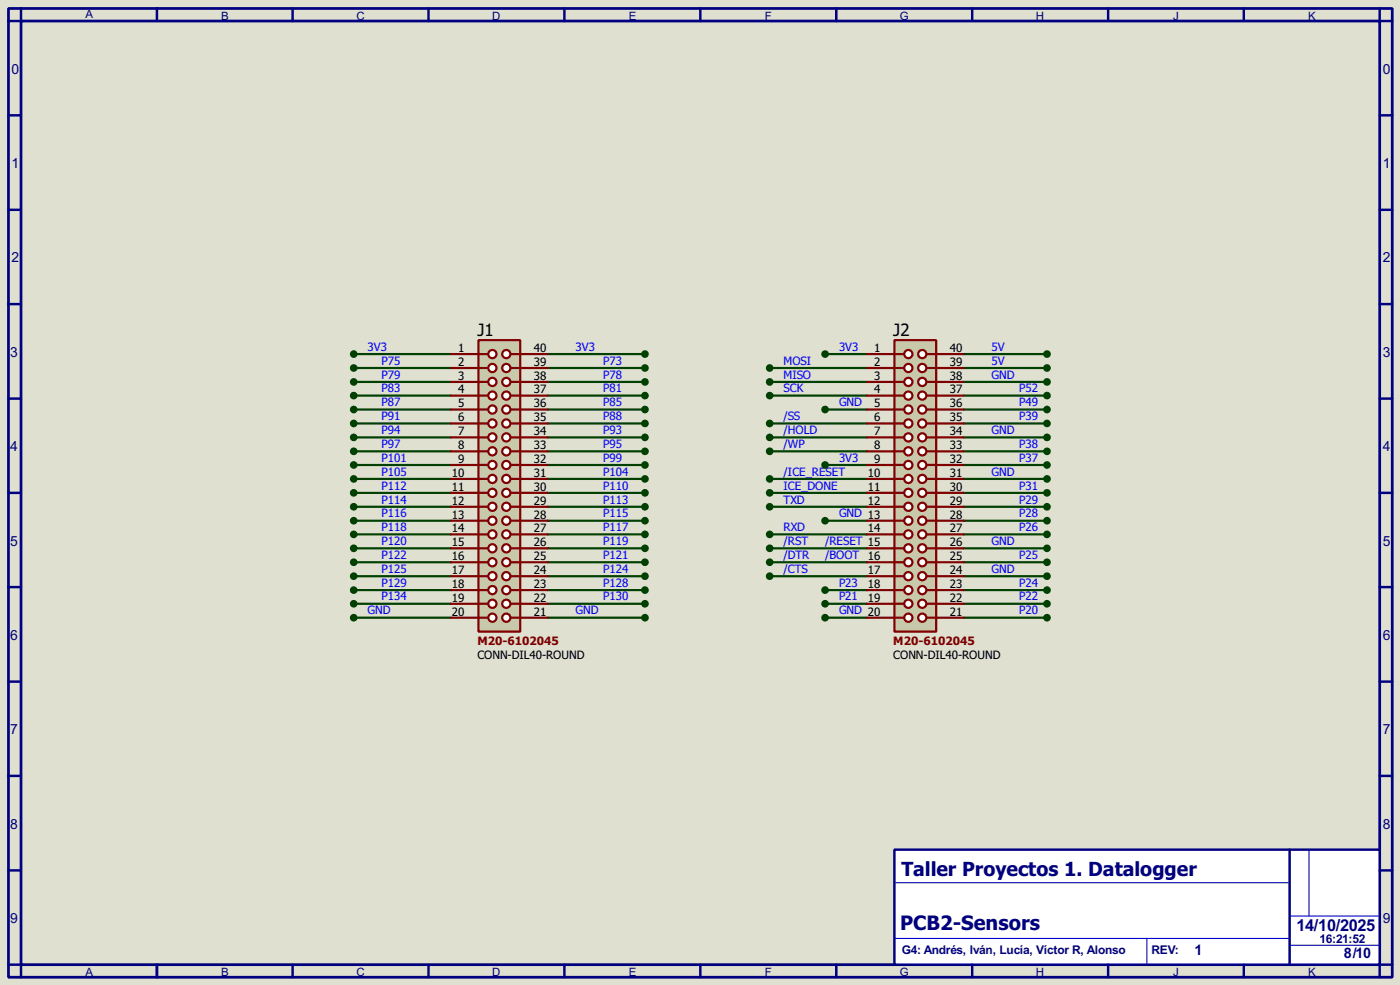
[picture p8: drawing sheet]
<svg xmlns="http://www.w3.org/2000/svg" width="256mm" height="180mm" viewBox="0 0 256 180" stroke-linecap="round" stroke-linejoin="round" font-family="sans-serif">
<path d="M0 0h256.5v180.3h-256.5z" fill="#e0e0d0"/>
<path d="M1.6 1.6h253.5v177.3h-253.5zM3.9 3.9h248.9v172.7h-248.9z" fill="none" stroke="#000080" stroke-width=".5"/>
<path d="M3.9 1.6v2.3h-2.3M28.8 1.6v2.3" fill="none" stroke="#000080" stroke-width=".45"/>
<path d="M163.9 155.5h88.9v21.1h-88.9z" fill="#fff" stroke="#000080" stroke-width=".45"/>
<g fill="none" stroke="#000080" stroke-width=".45">
<path d="M53.6 1.6v2.3M78.5 1.6v2.3M103.4 1.6v2.3M128.3 1.6v2.3M153.2 1.6v2.3M178.1 1.6v2.3M203 1.6v2.3M227.9 1.6v2.3M252.8 1.6v2.3h2.3M1.6 21.1h2.3M1.6 38.4h2.3M252.8 21.1h2.3"/>
<path d="M252.8 38.4h2.3M1.6 55.7h2.3M252.8 55.7h2.3M1.6 73h2.3M252.8 73h2.3M1.6 90.2h2.3M252.8 90.2h2.3M1.6 107.5h2.3M252.8 107.5h2.3M1.6 124.8h2.3M252.8 124.8h2.3M1.6 142h2.3"/>
<path d="M1.6 159.3h2.3M236.3 155.5v21.1M252.8 142h2.3M252.8 159.3h2.3M1.6 176.6h2.3v2.3M28.8 176.6v2.3M53.6 176.6v2.3M78.5 176.6v2.3M103.4 176.6v2.3M128.3 176.6v2.3M153.2 176.6v2.3M178.1 176.6v2.3"/>
<path d="M203 176.6v2.3M227.9 176.6v2.3M255.1 176.6h-2.3v2.3"/>
</g>
<path d="M239.8 155.5v12.2M163.9 171.8h72.4M164.1 161.6h71.9M210.1 171.8v4.8M236.3 167.7h16.2M236.3 173h16.5" fill="none" stroke="#0000c0" stroke-width=".2"/>
<g fill="none" stroke="#004000" stroke-width=".4">
<path d="M64.8 64.8h17.8M64.8 67.4h17.8M64.8 69.9h17.8M64.8 72.4h17.8M64.8 75h17.8M64.8 77.5h17.8M100.4 64.8h17.8M100.4 67.4h17.8M100.4 69.9h17.8M100.4 72.4h17.8M100.4 75h17.8M100.4 77.5h17.8"/>
<path d="M141 67.4h17.8M141 69.9h17.8M141 72.4h17.8M141 77.5h17.8M151.2 64.8h7.6M151.2 75h7.6M176.6 64.8h15.2M176.6 67.4h15.2M176.6 69.9h15.2M176.6 72.4h15.2M176.6 75h15.2M176.6 77.5h15.2"/>
<path d="M64.8 80.1h17.8M64.8 82.6h17.8M64.8 85.1h17.8M64.8 87.7h17.8M64.8 90.2h17.8M64.8 92.8h17.8M64.8 95.3h17.8M64.8 97.8h17.8M100.4 80.1h17.8M100.4 82.6h17.8M100.4 85.1h17.8M100.4 87.7h17.8"/>
<path d="M100.4 90.2h17.8M100.4 92.8h17.8M100.4 95.3h17.8M100.4 97.8h17.8M141 80.1h17.8M141 82.6h17.8M141 87.7h17.8M141 90.2h17.8M141 92.8h17.8M141 97.8h17.8M151.2 85.1h7.6M151.2 95.3h7.6"/>
<path d="M176.6 80.1h15.2M176.6 82.6h15.2M176.6 85.1h15.2M176.6 87.7h15.2M176.6 90.2h15.2M176.6 92.8h15.2M176.6 95.3h15.2M176.6 97.8h15.2M64.8 100.4h17.8M64.8 102.9h17.8M64.8 105.5h17.8M64.8 108h17.8"/>
<path d="M64.8 110.5h17.8M64.8 113.1h17.8M100.4 100.4h17.8M100.4 102.9h17.8M100.4 105.5h17.8M100.4 108h17.8M100.4 110.5h17.8M100.4 113.1h17.8M141 100.4h17.8M141 102.9h17.8M141 105.5h17.8M151.2 108h7.6"/>
<path d="M151.2 110.5h7.6M151.2 113.1h7.6M176.6 100.4h15.2M176.6 102.9h15.2M176.6 105.5h15.2M176.6 108h15.2M176.6 110.5h15.2M176.6 113.1h15.2"/>
</g>
<path d="M87.7 62.3h7.6v53.3h-7.6z" fill="#c8c8aa" stroke="#800000" stroke-width=".4"/>
<path d="M87.7 64.8h1.8" fill="none" stroke="#800000" stroke-width=".4"/>
<circle cx="90.2" cy="64.8" r=".75" fill="#feffff" stroke="#800000" stroke-width=".4"/>
<path d="M87.7 67.4h1.8" fill="none" stroke="#800000" stroke-width=".4"/>
<circle cx="90.2" cy="67.4" r=".75" fill="#feffff" stroke="#800000" stroke-width=".4"/>
<path d="M87.7 69.9h1.8" fill="none" stroke="#800000" stroke-width=".4"/>
<circle cx="90.2" cy="69.9" r=".75" fill="#feffff" stroke="#800000" stroke-width=".4"/>
<path d="M87.7 72.4h1.8" fill="none" stroke="#800000" stroke-width=".4"/>
<circle cx="90.2" cy="72.4" r=".75" fill="#feffff" stroke="#800000" stroke-width=".4"/>
<path d="M93.5 64.8h1.8" fill="none" stroke="#800000" stroke-width=".4"/>
<circle cx="92.7" cy="64.8" r=".75" fill="#feffff" stroke="#800000" stroke-width=".4"/>
<path d="M93.5 67.4h1.8" fill="none" stroke="#800000" stroke-width=".4"/>
<circle cx="92.7" cy="67.4" r=".75" fill="#feffff" stroke="#800000" stroke-width=".4"/>
<path d="M93.5 69.9h1.8" fill="none" stroke="#800000" stroke-width=".4"/>
<circle cx="92.7" cy="69.9" r=".75" fill="#feffff" stroke="#800000" stroke-width=".4"/>
<path d="M93.5 72.4h1.8" fill="none" stroke="#800000" stroke-width=".4"/>
<circle cx="92.7" cy="72.4" r=".75" fill="#feffff" stroke="#800000" stroke-width=".4"/>
<path d="M87.7 75h1.8" fill="none" stroke="#800000" stroke-width=".4"/>
<circle cx="90.2" cy="75" r=".75" fill="#feffff" stroke="#800000" stroke-width=".4"/>
<path d="M93.5 75h1.8" fill="none" stroke="#800000" stroke-width=".4"/>
<circle cx="92.7" cy="75" r=".75" fill="#feffff" stroke="#800000" stroke-width=".4"/>
<path d="M87.7 77.5h1.8" fill="none" stroke="#800000" stroke-width=".4"/>
<circle cx="90.2" cy="77.5" r=".75" fill="#feffff" stroke="#800000" stroke-width=".4"/>
<path d="M93.5 77.5h1.8" fill="none" stroke="#800000" stroke-width=".4"/>
<circle cx="92.7" cy="77.5" r=".75" fill="#feffff" stroke="#800000" stroke-width=".4"/>
<path d="M87.7 80.1h1.8" fill="none" stroke="#800000" stroke-width=".4"/>
<circle cx="90.2" cy="80.1" r=".75" fill="#feffff" stroke="#800000" stroke-width=".4"/>
<path d="M93.5 80.1h1.8" fill="none" stroke="#800000" stroke-width=".4"/>
<circle cx="92.7" cy="80.1" r=".75" fill="#feffff" stroke="#800000" stroke-width=".4"/>
<path d="M87.7 82.6h1.8" fill="none" stroke="#800000" stroke-width=".4"/>
<circle cx="90.2" cy="82.6" r=".75" fill="#feffff" stroke="#800000" stroke-width=".4"/>
<path d="M93.5 82.6h1.8" fill="none" stroke="#800000" stroke-width=".4"/>
<circle cx="92.7" cy="82.6" r=".75" fill="#feffff" stroke="#800000" stroke-width=".4"/>
<path d="M87.7 85.1h1.8" fill="none" stroke="#800000" stroke-width=".4"/>
<circle cx="90.2" cy="85.1" r=".75" fill="#feffff" stroke="#800000" stroke-width=".4"/>
<path d="M93.5 85.1h1.8" fill="none" stroke="#800000" stroke-width=".4"/>
<circle cx="92.7" cy="85.1" r=".75" fill="#feffff" stroke="#800000" stroke-width=".4"/>
<path d="M87.7 87.7h1.8" fill="none" stroke="#800000" stroke-width=".4"/>
<circle cx="90.2" cy="87.7" r=".75" fill="#feffff" stroke="#800000" stroke-width=".4"/>
<path d="M93.5 87.7h1.8" fill="none" stroke="#800000" stroke-width=".4"/>
<circle cx="92.7" cy="87.7" r=".75" fill="#feffff" stroke="#800000" stroke-width=".4"/>
<path d="M87.7 90.2h1.8" fill="none" stroke="#800000" stroke-width=".4"/>
<circle cx="90.2" cy="90.2" r=".75" fill="#feffff" stroke="#800000" stroke-width=".4"/>
<path d="M93.5 90.2h1.8" fill="none" stroke="#800000" stroke-width=".4"/>
<circle cx="92.7" cy="90.2" r=".75" fill="#feffff" stroke="#800000" stroke-width=".4"/>
<path d="M87.7 92.8h1.8" fill="none" stroke="#800000" stroke-width=".4"/>
<circle cx="90.2" cy="92.8" r=".75" fill="#feffff" stroke="#800000" stroke-width=".4"/>
<path d="M93.5 92.8h1.8" fill="none" stroke="#800000" stroke-width=".4"/>
<circle cx="92.7" cy="92.8" r=".75" fill="#feffff" stroke="#800000" stroke-width=".4"/>
<path d="M87.7 95.3h1.8" fill="none" stroke="#800000" stroke-width=".4"/>
<circle cx="90.2" cy="95.3" r=".75" fill="#feffff" stroke="#800000" stroke-width=".4"/>
<path d="M93.5 95.3h1.8" fill="none" stroke="#800000" stroke-width=".4"/>
<circle cx="92.7" cy="95.3" r=".75" fill="#feffff" stroke="#800000" stroke-width=".4"/>
<path d="M87.7 97.8h1.8" fill="none" stroke="#800000" stroke-width=".4"/>
<circle cx="90.2" cy="97.8" r=".75" fill="#feffff" stroke="#800000" stroke-width=".4"/>
<path d="M93.5 97.8h1.8" fill="none" stroke="#800000" stroke-width=".4"/>
<circle cx="92.7" cy="97.8" r=".75" fill="#feffff" stroke="#800000" stroke-width=".4"/>
<path d="M87.7 100.4h1.8" fill="none" stroke="#800000" stroke-width=".4"/>
<circle cx="90.2" cy="100.4" r=".75" fill="#feffff" stroke="#800000" stroke-width=".4"/>
<path d="M93.5 100.4h1.8" fill="none" stroke="#800000" stroke-width=".4"/>
<circle cx="92.7" cy="100.4" r=".75" fill="#feffff" stroke="#800000" stroke-width=".4"/>
<path d="M87.7 102.9h1.8" fill="none" stroke="#800000" stroke-width=".4"/>
<circle cx="90.2" cy="102.9" r=".75" fill="#feffff" stroke="#800000" stroke-width=".4"/>
<path d="M93.5 102.9h1.8" fill="none" stroke="#800000" stroke-width=".4"/>
<circle cx="92.7" cy="102.9" r=".75" fill="#feffff" stroke="#800000" stroke-width=".4"/>
<path d="M87.7 105.5h1.8" fill="none" stroke="#800000" stroke-width=".4"/>
<circle cx="90.2" cy="105.5" r=".75" fill="#feffff" stroke="#800000" stroke-width=".4"/>
<path d="M93.5 105.5h1.8" fill="none" stroke="#800000" stroke-width=".4"/>
<circle cx="92.7" cy="105.5" r=".75" fill="#feffff" stroke="#800000" stroke-width=".4"/>
<path d="M87.7 108h1.8" fill="none" stroke="#800000" stroke-width=".4"/>
<circle cx="90.2" cy="108" r=".75" fill="#feffff" stroke="#800000" stroke-width=".4"/>
<path d="M93.5 108h1.8" fill="none" stroke="#800000" stroke-width=".4"/>
<circle cx="92.7" cy="108" r=".75" fill="#feffff" stroke="#800000" stroke-width=".4"/>
<path d="M87.7 110.5h1.8" fill="none" stroke="#800000" stroke-width=".4"/>
<circle cx="90.2" cy="110.5" r=".75" fill="#feffff" stroke="#800000" stroke-width=".4"/>
<path d="M93.5 110.5h1.8" fill="none" stroke="#800000" stroke-width=".4"/>
<circle cx="92.7" cy="110.5" r=".75" fill="#feffff" stroke="#800000" stroke-width=".4"/>
<path d="M87.7 113.1h1.8" fill="none" stroke="#800000" stroke-width=".4"/>
<circle cx="90.2" cy="113.1" r=".75" fill="#feffff" stroke="#800000" stroke-width=".4"/>
<path d="M93.5 113.1h1.8" fill="none" stroke="#800000" stroke-width=".4"/>
<circle cx="92.7" cy="113.1" r=".75" fill="#feffff" stroke="#800000" stroke-width=".4"/>
<g fill="none" stroke="#800000" stroke-width=".4">
<path d="M82.6 64.8h5.1M82.6 67.4h5.1M82.6 69.9h5.1M82.6 72.4h5.1M82.6 75h5.1M82.6 77.5h5.1M95.3 64.8h5.1M95.3 67.4h5.1M95.3 69.9h5.1M95.3 72.4h5.1M95.3 75h5.1M95.3 77.5h5.1"/>
<path d="M82.6 80.1h5.1M82.6 82.6h5.1M82.6 85.1h5.1M82.6 87.7h5.1M82.6 90.2h5.1M82.6 92.8h5.1M82.6 95.3h5.1M82.6 97.8h5.1M95.3 80.1h5.1M95.3 82.6h5.1M95.3 85.1h5.1M95.3 87.7h5.1"/>
<path d="M95.3 90.2h5.1M95.3 92.8h5.1M95.3 95.3h5.1M95.3 97.8h5.1M82.6 100.4h5.1M82.6 102.9h5.1M82.6 105.5h5.1M82.6 108h5.1M82.6 110.5h5.1M82.6 113.1h5.1M95.3 100.4h5.1M95.3 102.9h5.1"/>
<path d="M95.3 105.5h5.1M95.3 108h5.1M95.3 110.5h5.1M95.3 113.1h5.1"/>
</g>
<path d="M163.9 62.3h7.6v53.3h-7.6z" fill="#c8c8aa" stroke="#800000" stroke-width=".4"/>
<path d="M163.9 64.8h1.8" fill="none" stroke="#800000" stroke-width=".4"/>
<circle cx="166.4" cy="64.8" r=".75" fill="#feffff" stroke="#800000" stroke-width=".4"/>
<path d="M163.9 67.4h1.8" fill="none" stroke="#800000" stroke-width=".4"/>
<circle cx="166.4" cy="67.4" r=".75" fill="#feffff" stroke="#800000" stroke-width=".4"/>
<path d="M163.9 69.9h1.8" fill="none" stroke="#800000" stroke-width=".4"/>
<circle cx="166.4" cy="69.9" r=".75" fill="#feffff" stroke="#800000" stroke-width=".4"/>
<path d="M163.9 72.4h1.8" fill="none" stroke="#800000" stroke-width=".4"/>
<circle cx="166.4" cy="72.4" r=".75" fill="#feffff" stroke="#800000" stroke-width=".4"/>
<path d="M169.7 64.8h1.8" fill="none" stroke="#800000" stroke-width=".4"/>
<circle cx="168.9" cy="64.8" r=".75" fill="#feffff" stroke="#800000" stroke-width=".4"/>
<path d="M169.7 67.4h1.8" fill="none" stroke="#800000" stroke-width=".4"/>
<circle cx="168.9" cy="67.4" r=".75" fill="#feffff" stroke="#800000" stroke-width=".4"/>
<path d="M169.7 69.9h1.8" fill="none" stroke="#800000" stroke-width=".4"/>
<circle cx="168.9" cy="69.9" r=".75" fill="#feffff" stroke="#800000" stroke-width=".4"/>
<path d="M169.7 72.4h1.8" fill="none" stroke="#800000" stroke-width=".4"/>
<circle cx="168.9" cy="72.4" r=".75" fill="#feffff" stroke="#800000" stroke-width=".4"/>
<path d="M163.9 75h1.8" fill="none" stroke="#800000" stroke-width=".4"/>
<circle cx="166.4" cy="75" r=".75" fill="#feffff" stroke="#800000" stroke-width=".4"/>
<path d="M169.7 75h1.8" fill="none" stroke="#800000" stroke-width=".4"/>
<circle cx="168.9" cy="75" r=".75" fill="#feffff" stroke="#800000" stroke-width=".4"/>
<path d="M163.9 77.5h1.8" fill="none" stroke="#800000" stroke-width=".4"/>
<circle cx="166.4" cy="77.5" r=".75" fill="#feffff" stroke="#800000" stroke-width=".4"/>
<path d="M169.7 77.5h1.8" fill="none" stroke="#800000" stroke-width=".4"/>
<circle cx="168.9" cy="77.5" r=".75" fill="#feffff" stroke="#800000" stroke-width=".4"/>
<path d="M163.9 80.1h1.8" fill="none" stroke="#800000" stroke-width=".4"/>
<circle cx="166.4" cy="80.1" r=".75" fill="#feffff" stroke="#800000" stroke-width=".4"/>
<path d="M169.7 80.1h1.8" fill="none" stroke="#800000" stroke-width=".4"/>
<circle cx="168.9" cy="80.1" r=".75" fill="#feffff" stroke="#800000" stroke-width=".4"/>
<path d="M163.9 82.6h1.8" fill="none" stroke="#800000" stroke-width=".4"/>
<circle cx="166.4" cy="82.6" r=".75" fill="#feffff" stroke="#800000" stroke-width=".4"/>
<path d="M169.7 82.6h1.8" fill="none" stroke="#800000" stroke-width=".4"/>
<circle cx="168.9" cy="82.6" r=".75" fill="#feffff" stroke="#800000" stroke-width=".4"/>
<path d="M163.9 85.1h1.8" fill="none" stroke="#800000" stroke-width=".4"/>
<circle cx="166.4" cy="85.1" r=".75" fill="#feffff" stroke="#800000" stroke-width=".4"/>
<path d="M169.7 85.1h1.8" fill="none" stroke="#800000" stroke-width=".4"/>
<circle cx="168.9" cy="85.1" r=".75" fill="#feffff" stroke="#800000" stroke-width=".4"/>
<path d="M163.9 87.7h1.8" fill="none" stroke="#800000" stroke-width=".4"/>
<circle cx="166.4" cy="87.7" r=".75" fill="#feffff" stroke="#800000" stroke-width=".4"/>
<path d="M169.7 87.7h1.8" fill="none" stroke="#800000" stroke-width=".4"/>
<circle cx="168.9" cy="87.7" r=".75" fill="#feffff" stroke="#800000" stroke-width=".4"/>
<path d="M163.9 90.2h1.8" fill="none" stroke="#800000" stroke-width=".4"/>
<circle cx="166.4" cy="90.2" r=".75" fill="#feffff" stroke="#800000" stroke-width=".4"/>
<path d="M169.7 90.2h1.8" fill="none" stroke="#800000" stroke-width=".4"/>
<circle cx="168.9" cy="90.2" r=".75" fill="#feffff" stroke="#800000" stroke-width=".4"/>
<path d="M163.9 92.8h1.8" fill="none" stroke="#800000" stroke-width=".4"/>
<circle cx="166.4" cy="92.8" r=".75" fill="#feffff" stroke="#800000" stroke-width=".4"/>
<path d="M169.7 92.8h1.8" fill="none" stroke="#800000" stroke-width=".4"/>
<circle cx="168.9" cy="92.8" r=".75" fill="#feffff" stroke="#800000" stroke-width=".4"/>
<path d="M163.9 95.3h1.8" fill="none" stroke="#800000" stroke-width=".4"/>
<circle cx="166.4" cy="95.3" r=".75" fill="#feffff" stroke="#800000" stroke-width=".4"/>
<path d="M169.7 95.3h1.8" fill="none" stroke="#800000" stroke-width=".4"/>
<circle cx="168.9" cy="95.3" r=".75" fill="#feffff" stroke="#800000" stroke-width=".4"/>
<path d="M163.9 97.8h1.8" fill="none" stroke="#800000" stroke-width=".4"/>
<circle cx="166.4" cy="97.8" r=".75" fill="#feffff" stroke="#800000" stroke-width=".4"/>
<path d="M169.7 97.8h1.8" fill="none" stroke="#800000" stroke-width=".4"/>
<circle cx="168.9" cy="97.8" r=".75" fill="#feffff" stroke="#800000" stroke-width=".4"/>
<path d="M163.9 100.4h1.8" fill="none" stroke="#800000" stroke-width=".4"/>
<circle cx="166.4" cy="100.4" r=".75" fill="#feffff" stroke="#800000" stroke-width=".4"/>
<path d="M169.7 100.4h1.8" fill="none" stroke="#800000" stroke-width=".4"/>
<circle cx="168.9" cy="100.4" r=".75" fill="#feffff" stroke="#800000" stroke-width=".4"/>
<path d="M163.9 102.9h1.8" fill="none" stroke="#800000" stroke-width=".4"/>
<circle cx="166.4" cy="102.9" r=".75" fill="#feffff" stroke="#800000" stroke-width=".4"/>
<path d="M169.7 102.9h1.8" fill="none" stroke="#800000" stroke-width=".4"/>
<circle cx="168.9" cy="102.9" r=".75" fill="#feffff" stroke="#800000" stroke-width=".4"/>
<path d="M163.9 105.5h1.8" fill="none" stroke="#800000" stroke-width=".4"/>
<circle cx="166.4" cy="105.5" r=".75" fill="#feffff" stroke="#800000" stroke-width=".4"/>
<path d="M169.7 105.5h1.8" fill="none" stroke="#800000" stroke-width=".4"/>
<circle cx="168.9" cy="105.5" r=".75" fill="#feffff" stroke="#800000" stroke-width=".4"/>
<path d="M163.9 108h1.8" fill="none" stroke="#800000" stroke-width=".4"/>
<circle cx="166.4" cy="108" r=".75" fill="#feffff" stroke="#800000" stroke-width=".4"/>
<path d="M169.7 108h1.8" fill="none" stroke="#800000" stroke-width=".4"/>
<circle cx="168.9" cy="108" r=".75" fill="#feffff" stroke="#800000" stroke-width=".4"/>
<path d="M163.9 110.5h1.8" fill="none" stroke="#800000" stroke-width=".4"/>
<circle cx="166.4" cy="110.5" r=".75" fill="#feffff" stroke="#800000" stroke-width=".4"/>
<path d="M169.7 110.5h1.8" fill="none" stroke="#800000" stroke-width=".4"/>
<circle cx="168.9" cy="110.5" r=".75" fill="#feffff" stroke="#800000" stroke-width=".4"/>
<path d="M163.9 113.1h1.8" fill="none" stroke="#800000" stroke-width=".4"/>
<circle cx="166.4" cy="113.1" r=".75" fill="#feffff" stroke="#800000" stroke-width=".4"/>
<path d="M169.7 113.1h1.8" fill="none" stroke="#800000" stroke-width=".4"/>
<circle cx="168.9" cy="113.1" r=".75" fill="#feffff" stroke="#800000" stroke-width=".4"/>
<g fill="none" stroke="#800000" stroke-width=".4">
<path d="M158.8 64.8h5.1M158.8 67.4h5.1M158.8 69.9h5.1M158.8 72.4h5.1M158.8 75h5.1M158.8 77.5h5.1M171.5 64.8h5.1M171.5 67.4h5.1M171.5 69.9h5.1M171.5 72.4h5.1M171.5 75h5.1M171.5 77.5h5.1"/>
<path d="M158.8 80.1h5.1M158.8 82.6h5.1M158.8 85.1h5.1M158.8 87.7h5.1M158.8 90.2h5.1M158.8 92.8h5.1M158.8 95.3h5.1M158.8 97.8h5.1M171.5 80.1h5.1M171.5 82.6h5.1M171.5 85.1h5.1M171.5 87.7h5.1"/>
<path d="M171.5 90.2h5.1M171.5 92.8h5.1M171.5 95.3h5.1M171.5 97.8h5.1M158.8 100.4h5.1M158.8 102.9h5.1M158.8 105.5h5.1M158.8 108h5.1M158.8 110.5h5.1M158.8 113.1h5.1M171.5 100.4h5.1M171.5 102.9h5.1"/>
<path d="M171.5 105.5h5.1M171.5 108h5.1M171.5 110.5h5.1M171.5 113.1h5.1"/>
</g>
<g fill="#004000" stroke="#004000" stroke-width=".4">
<circle cx="64.8" cy="64.8" r=".5"/>
<circle cx="64.8" cy="67.4" r=".5"/>
<circle cx="64.8" cy="69.9" r=".5"/>
<circle cx="64.8" cy="72.4" r=".5"/>
<circle cx="64.8" cy="75" r=".5"/>
<circle cx="64.8" cy="77.5" r=".5"/>
<circle cx="64.8" cy="80.1" r=".5"/>
<circle cx="64.8" cy="82.6" r=".5"/>
<circle cx="64.8" cy="85.1" r=".5"/>
<circle cx="64.8" cy="87.7" r=".5"/>
<circle cx="64.8" cy="90.2" r=".5"/>
<circle cx="64.8" cy="92.8" r=".5"/>
<circle cx="64.8" cy="95.3" r=".5"/>
<circle cx="64.8" cy="100.4" r=".5"/>
<circle cx="64.8" cy="97.8" r=".5"/>
<circle cx="64.8" cy="102.9" r=".5"/>
<circle cx="64.8" cy="105.5" r=".5"/>
<circle cx="64.8" cy="108" r=".5"/>
<circle cx="64.8" cy="110.5" r=".5"/>
<circle cx="64.8" cy="113.1" r=".5"/>
<circle cx="118.1" cy="113.1" r=".5"/>
<circle cx="118.1" cy="110.5" r=".5"/>
<circle cx="118.1" cy="108" r=".5"/>
<circle cx="118.1" cy="105.5" r=".5"/>
<circle cx="118.1" cy="102.9" r=".5"/>
<circle cx="118.1" cy="100.4" r=".5"/>
<circle cx="118.1" cy="97.8" r=".5"/>
<circle cx="118.1" cy="95.3" r=".5"/>
<circle cx="118.1" cy="92.8" r=".5"/>
<circle cx="118.1" cy="90.2" r=".5"/>
<circle cx="118.1" cy="87.7" r=".5"/>
<circle cx="118.1" cy="85.1" r=".5"/>
<circle cx="118.1" cy="82.6" r=".5"/>
<circle cx="118.1" cy="80.1" r=".5"/>
<circle cx="118.1" cy="77.5" r=".5"/>
<circle cx="118.1" cy="75" r=".5"/>
<circle cx="118.1" cy="72.4" r=".5"/>
<circle cx="118.1" cy="69.9" r=".5"/>
<circle cx="118.1" cy="67.4" r=".5"/>
<circle cx="118.1" cy="64.8" r=".5"/>
<circle cx="151.1" cy="64.8" r=".5"/>
<circle cx="141" cy="67.4" r=".5"/>
<circle cx="141" cy="69.9" r=".5"/>
<circle cx="141" cy="72.4" r=".5"/>
<circle cx="151.1" cy="75" r=".5"/>
<circle cx="141" cy="77.5" r=".5"/>
<circle cx="141" cy="80.1" r=".5"/>
<circle cx="141" cy="82.6" r=".5"/>
<circle cx="151.1" cy="85.1" r=".5"/>
<circle cx="141" cy="87.7" r=".5"/>
<circle cx="141" cy="90.2" r=".5"/>
<circle cx="141" cy="92.8" r=".5"/>
<circle cx="151.1" cy="95.3" r=".5"/>
<circle cx="141" cy="97.8" r=".5"/>
<circle cx="141" cy="100.4" r=".5"/>
<circle cx="141" cy="102.9" r=".5"/>
<circle cx="141" cy="105.5" r=".5"/>
<circle cx="151.1" cy="108" r=".5"/>
<circle cx="151.1" cy="110.5" r=".5"/>
<circle cx="151.1" cy="113.1" r=".5"/>
<circle cx="191.8" cy="113.1" r=".5"/>
<circle cx="191.8" cy="110.5" r=".5"/>
<circle cx="191.8" cy="108" r=".5"/>
<circle cx="191.8" cy="105.5" r=".5"/>
<circle cx="191.8" cy="102.9" r=".5"/>
<circle cx="191.8" cy="100.4" r=".5"/>
<circle cx="191.8" cy="97.8" r=".5"/>
<circle cx="191.8" cy="95.3" r=".5"/>
<circle cx="191.8" cy="92.8" r=".5"/>
<circle cx="191.8" cy="90.2" r=".5"/>
<circle cx="191.8" cy="87.7" r=".5"/>
<circle cx="191.8" cy="85.1" r=".5"/>
<circle cx="191.8" cy="82.6" r=".5"/>
<circle cx="191.8" cy="80.1" r=".5"/>
<circle cx="191.8" cy="77.5" r=".5"/>
<circle cx="191.8" cy="75" r=".5"/>
<circle cx="191.8" cy="72.4" r=".5"/>
<circle cx="191.8" cy="69.9" r=".5"/>
<circle cx="191.8" cy="67.4" r=".5"/>
<circle cx="191.8" cy="64.8" r=".5"/>
</g>
<text font-size="4.4" fill="#000080" x="164.9" y="170.3">PCB2-Sensors</text>
<text font-size="4.3" fill="#000080" x="165.2" y="160.3">Taller Proyectos 1. Datalogger</text>
<g font-size="3.8">
<text x="87.5" y="61.4">J1</text>
<text x="163.7" y="61.4">J2</text>
</g>
<text font-size="3.4" fill="#000080" x="237.5" y="170.3">14/10/2025</text>
<g font-size="3" fill="#000080">
<text x="218.8" y="174.8">1</text>
<text x="246.2" y="175.3">8/10</text>
</g>
<g font-size="2.9" fill="#000080">
<text x="2.1" y="13.5">0</text>
<text x="253.4" y="13.5">0</text>
<text x="2.1" y="30.7">1</text>
<text x="253.4" y="30.7">1</text>
<text x="2.1" y="48">2</text>
<text x="253.4" y="48">2</text>
<text x="1.9" y="65.3">3</text>
<text x="253.4" y="65.3">3</text>
<text x="1.9" y="82.5">4</text>
<text x="253.4" y="82.5">4</text>
<text x="1.9" y="99.9">5</text>
<text x="253.4" y="99.9">5</text>
<text x="1.9" y="117.1">6</text>
<text x="253.4" y="117.1">6</text>
<text x="1.9" y="134.4">7</text>
<text x="253.4" y="134.4">7</text>
<text x="1.9" y="151.7">8</text>
<text x="253.4" y="151.7">8</text>
<text x="1.9" y="168.9">9</text>
<text x="253.4" y="168.9">9</text>
</g>
<g font-size="2.6" fill="#00f">
<text x="67.4" y="64.2">3V3</text>
<text x="105.5" y="64.2">3V3</text>
<text x="153.7" y="64.2">3V3</text>
<text x="181.7" y="64.2">5V</text>
<text x="69.9" y="66.7">P75</text>
<text x="69.9" y="69.3">P79</text>
<text x="69.9" y="71.8">P83</text>
<text x="110.5" y="71.8">P81</text>
<text x="110.5" y="69.3">P78</text>
<text x="110.5" y="66.7">P73</text>
<text x="143.6" y="66.7">MOSI</text>
<text x="143.6" y="69.3">MISO</text>
<text x="143.6" y="71.8">SCK</text>
<text x="181.7" y="69.3">GND</text>
<text x="181.7" y="66.7">5V</text>
<text x="186.7" y="71.8">P52</text>
<text x="69.9" y="74.4">P87</text>
<text x="69.9" y="76.9">P91</text>
<text x="110.5" y="76.9">P88</text>
<text x="110.5" y="74.4">P85</text>
<text x="143.6" y="76.9">/SS</text>
<text x="153.7" y="74.4">GND</text>
<text x="186.7" y="76.9">P39</text>
<text x="186.7" y="74.4">P49</text>
<text x="69.9" y="79.5">P94</text>
<text x="69.9" y="82">P97</text>
<text x="110.5" y="82">P95</text>
<text x="110.5" y="79.5">P93</text>
<text x="143.6" y="79.5">/HOLD</text>
<text x="143.6" y="82">/WP</text>
<text x="181.7" y="79.5">GND</text>
<text x="186.7" y="82">P38</text>
<text x="69.9" y="84.5">P101</text>
<text x="69.9" y="87.1">P105</text>
<text x="69.9" y="89.6">P112</text>
<text x="110.5" y="89.6">P110</text>
<text x="110.5" y="87.1">P104</text>
<text x="110.5" y="84.5">P99</text>
<text x="143.6" y="87.1">/ICE_RESET</text>
<text x="143.6" y="89.6">ICE_DONE</text>
<text x="153.7" y="84.5">3V3</text>
<text x="181.7" y="87.1">GND</text>
<text x="186.7" y="89.6">P31</text>
<text x="186.7" y="84.5">P37</text>
<text x="69.9" y="92.2">P114</text>
<text x="69.9" y="94.7">P116</text>
<text x="110.5" y="94.7">P115</text>
<text x="110.5" y="92.2">P113</text>
<text x="143.6" y="92.2">TXD</text>
<text x="153.7" y="94.7">GND 13</text>
<text x="186.7" y="94.7">P28</text>
<text x="186.7" y="92.2">P29</text>
<text x="69.9" y="99.8">P120</text>
<text x="69.9" y="97.2">P118</text>
<text x="110.5" y="99.8">P119</text>
<text x="110.5" y="97.2">P117</text>
<text x="143.6" y="97.2">RXD</text>
<text x="143.6" y="99.8">/RST</text>
<text x="151.2" y="99.8">/RESET 15</text>
<text x="181.7" y="99.8">GND</text>
<text x="186.7" y="97.2">P26</text>
<text x="69.9" y="102.3">P122</text>
<text x="69.9" y="104.9">P125</text>
<text x="69.9" y="107.4">P129</text>
<text x="110.5" y="107.4">P128</text>
<text x="110.5" y="104.9">P124</text>
<text x="110.5" y="102.3">P121</text>
<text x="143.6" y="102.3">/DTR</text>
<text x="143.6" y="104.9">/CTS</text>
<text x="151.2" y="102.3">/BOOT 16</text>
<text x="153.7" y="107.4">P23</text>
<text x="181.7" y="104.9">GND</text>
<text x="186.7" y="107.4">P24</text>
<text x="186.7" y="102.3">P25</text>
<text x="67.4" y="112.5">GND</text>
<text x="69.9" y="109.9">P134</text>
<text x="105.5" y="112.5">GND</text>
<text x="110.5" y="109.9">P130</text>
<text x="153.7" y="109.9">P21</text>
<text x="153.7" y="112.5">GND 20</text>
<text x="186.7" y="112.5">P20</text>
<text x="186.7" y="109.9">P22</text>
</g>
<g font-size="2.6">
<text x="84" y="64.4">1</text>
<text x="97.8" y="64.4">40</text>
<text x="160.2" y="64.4">1</text>
<text x="174" y="64.4">40</text>
<text x="84" y="67">2</text>
<text x="84" y="69.5">3</text>
<text x="84" y="72">4</text>
<text x="97.8" y="67">39</text>
<text x="97.8" y="69.5">38</text>
<text x="97.8" y="72">37</text>
<text x="160.2" y="67">2</text>
<text x="160.2" y="69.5">3</text>
<text x="160.2" y="72">4</text>
<text x="174" y="67">39</text>
<text x="174" y="69.5">38</text>
<text x="174" y="72">37</text>
<text x="84" y="74.6">5</text>
<text x="84" y="77.1">6</text>
<text x="97.8" y="74.6">36</text>
<text x="97.8" y="77.1">35</text>
<text x="160.2" y="74.6">5</text>
<text x="160.2" y="77.1">6</text>
<text x="174" y="74.6">36</text>
<text x="174" y="77.1">35</text>
<text x="84" y="79.7">7</text>
<text x="84" y="82.2">8</text>
<text x="97.8" y="79.7">34</text>
<text x="97.8" y="82.2">33</text>
<text x="160.2" y="79.7">7</text>
<text x="160.2" y="82.2">8</text>
<text x="174" y="79.7">34</text>
<text x="174" y="82.2">33</text>
<text x="82.8" y="87.3">10</text>
<text x="82.8" y="89.8">11</text>
<text x="84" y="84.7">9</text>
<text x="97.8" y="84.7">32</text>
<text x="97.8" y="87.3">31</text>
<text x="97.8" y="89.8">30</text>
<text x="159" y="87.3">10</text>
<text x="159" y="89.8">11</text>
<text x="160.2" y="84.7">9</text>
<text x="174" y="84.7">32</text>
<text x="174" y="87.3">31</text>
<text x="174" y="89.8">30</text>
<text x="82.8" y="92.4">12</text>
<text x="82.8" y="94.9">13</text>
<text x="97.8" y="92.4">29</text>
<text x="97.8" y="94.9">28</text>
<text x="159" y="92.4">12</text>
<text x="174" y="92.4">29</text>
<text x="174" y="94.9">28</text>
<text x="82.8" y="97.4">14</text>
<text x="82.8" y="100">15</text>
<text x="97.8" y="97.4">27</text>
<text x="97.8" y="100">26</text>
<text x="159" y="97.4">14</text>
<text x="174" y="97.4">27</text>
<text x="174" y="100">26</text>
<text x="82.8" y="102.5">16</text>
<text x="82.8" y="105.1">17</text>
<text x="82.8" y="107.6">18</text>
<text x="97.8" y="102.5">25</text>
<text x="97.8" y="105.1">24</text>
<text x="97.8" y="107.6">23</text>
<text x="159" y="105.1">17</text>
<text x="159" y="107.6">18</text>
<text x="174" y="102.5">25</text>
<text x="174" y="105.1">24</text>
<text x="174" y="107.6">23</text>
<text x="82.8" y="110.1">19</text>
<text x="82.8" y="112.7">20</text>
<text x="97.8" y="110.1">22</text>
<text x="97.8" y="112.7">21</text>
<text x="159" y="110.1">19</text>
<text x="174" y="110.1">22</text>
<text x="174" y="112.7">21</text>
<text x="87.5" y="120.6">CONN-DIL40-ROUND</text>
<text x="163.7" y="120.6">CONN-DIL40-ROUND</text>
</g>
<g font-size="2.6" fill="#800000">
<text x="87.5" y="118">M20-6102045</text>
<text x="163.7" y="118">M20-6102045</text>
</g>
<g font-size="2.5" fill="#000080">
<text x="241.8" y="172.6">16:21:52</text>
<text x="165.2" y="174.6">G4: Andrés, Iván, Lucía, Víctor R, Alonso</text>
<text x="210.9" y="174.6">REV:</text>
</g>
<g font-size="2.4" fill="#000080">
<text x="15.6" y="3.4">A</text>
<text x="40.5" y="3.6">B</text>
<text x="65.3" y="3.6">C</text>
<text x="90.2" y="3.6">D</text>
<text x="115.2" y="3.6">E</text>
<text x="140.1" y="3.6">F</text>
<text x="164.8" y="3.6">G</text>
<text x="189.8" y="3.6">H</text>
<text x="214.9" y="3.6">J</text>
<text x="239.6" y="3.6">K</text>
<text x="15.6" y="178.7">A</text>
<text x="40.5" y="178.7">B</text>
<text x="65.3" y="178.7">C</text>
<text x="90.2" y="178.7">D</text>
<text x="115.2" y="178.7">E</text>
<text x="140.1" y="178.7">F</text>
<text x="164.8" y="178.7">G</text>
<text x="189.8" y="178.7">H</text>
<text x="214.9" y="178.7">J</text>
<text x="239.6" y="178.7">K</text>
</g>
</svg>
